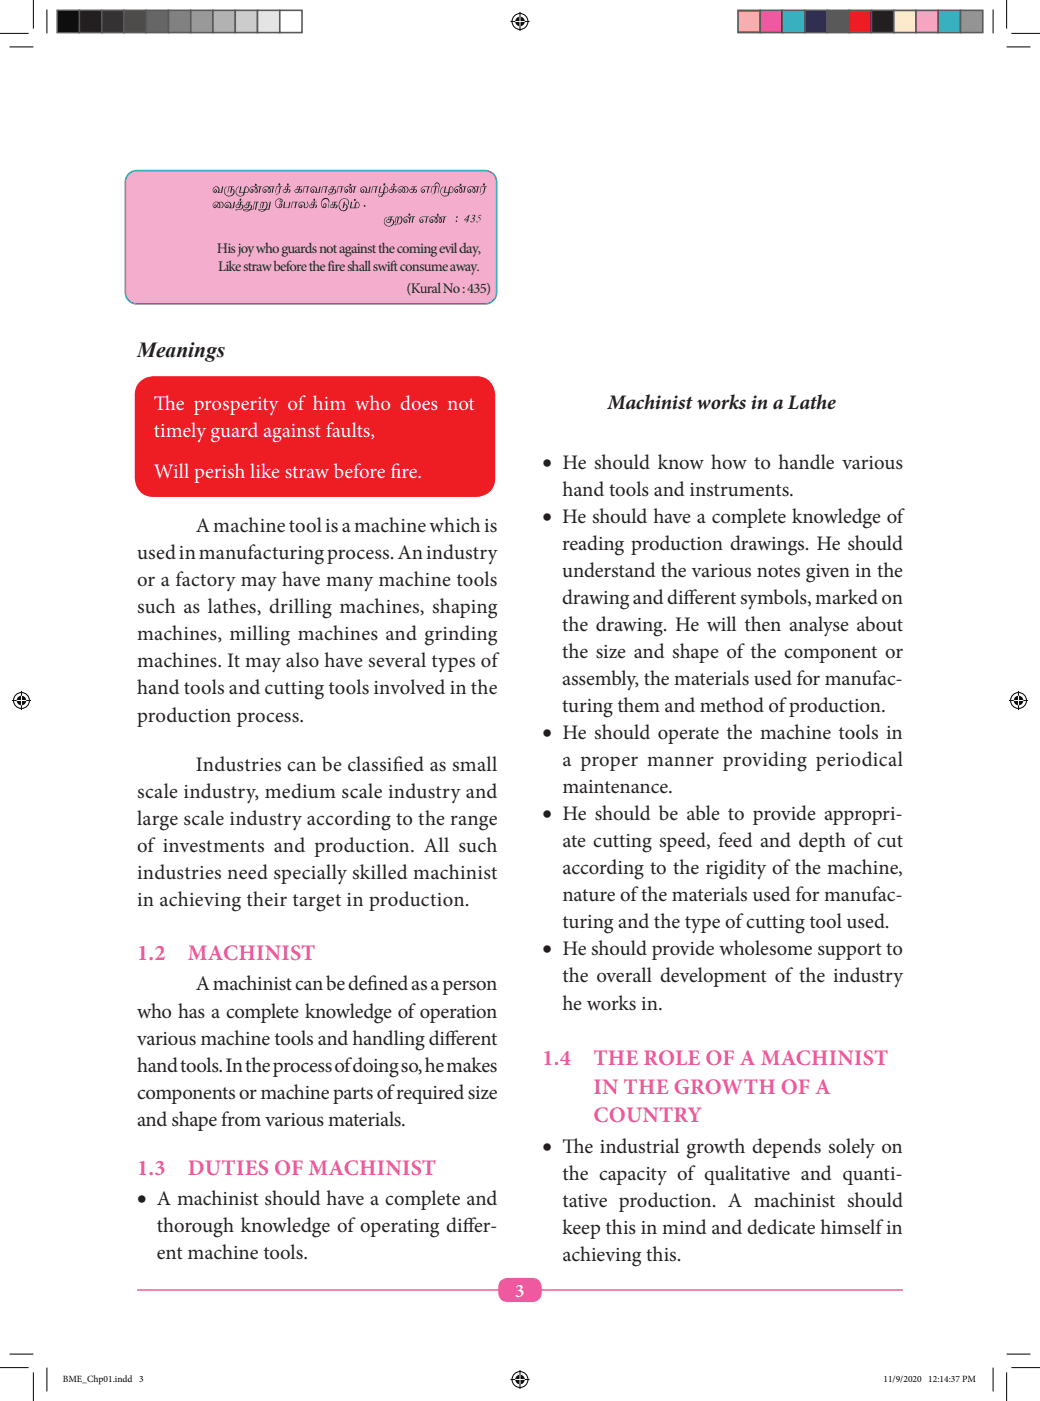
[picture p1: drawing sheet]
<svg xmlns="http://www.w3.org/2000/svg" width="231mm" height="311mm" viewBox="0 0 231 311" stroke-linecap="round" stroke-linejoin="round" font-family="sans-serif">
<path d="M30.4 286.2h170" fill="none" stroke="#ef59a1" stroke-width=".35"/>
<path d="M111 284.3a2.32 2.32 0 0 1 1.7-.8h5.4a2.47 2.47 0 0 1 2.1 3.3 2.04 2.04 0 0 1-2.1 2.1h-5.4a2.47 2.47 0 0 1-2.1-3.3l.1-.8z" fill="#ef59a1"/>
<path d="M31 84.7a4.9 4.9 0 0 1 3.1-1.2h71.6a4.1 4.1 0 0 1 4.2 4.2v18.3a4.1 4.1 0 0 1-4.2 4.3h-71.6a4.1 4.1 0 0 1-4.2-4.3v-18.3l.2-1.3 .3-.9z" fill="#ee1d23"/>
<path d="M28.8 38.4l1-.5 .6-.1h77.3a2.58 2.58 0 0 1 2.5 2.6v24.5a2.58 2.58 0 0 1-2.5 2.5h-77.3a2.58 2.58 0 0 1-2.6-2.5v-24.5a2.57 2.57 0 0 1 1-2z" fill="#f5adce"/>
<path d="M28.7 38.3l1.1-.6h.6h77.3a2.75 2.75 0 0 1 2.7 2.7v24.5h-.3v-24.5a2.4 2.4 0 0 0-2.4-2.4h-77.3a2.4 2.4 0 0 0-2.4 2.4v24.5a2.4 2.4 0 0 0 2.4 2.4h77.3a2.4 2.4 0 0 0 2.4-2.4h.3a2.75 2.75 0 0 1-2.7 2.7h-77.3a2.75 2.75 0 0 1-2.8-2.7v-24.5a2.75 2.75 0 0 1 1.1-2.1z" fill="#4a81bf"/>
<g fill="#231f20">
<path d="M47.4 45a.58 .58 0 0 0-.2 .8 .58 .58 0 0 0 .9 .1 .37 .37 0 0 0-.1-.5 .37 .37 0 0 0-.5 .1 .37 .37 0 0 0 0 .5 .63 .63 0 0 1 0-.9 .63 .63 0 0 1 .9 0 .59 .59 0 0 0-.2 .6 .59 .59 0 0 0 .5 .4l.2-.5-.2-.6a.58 .58 0 0 1 .7 .4 .58 .58 0 0 1-.5 .7 .67 .67 0 0 0 .7-.9 .67 .67 0 0 0-1-.3l-.7-.1zM48.5 45.1a.47 .47 0 0 1 .2 .5 .47 .47 0 0 1-.3 .4l-.1-.5zM47.5 45.7a.22 .22 0 0 1 .4 0 .22 .22 0 0 1-.4 0zM50.1 45a.61 .61 0 0 0-.3 .8 .61 .61 0 0 0 .9 .2 .38 .38 0 0 0 0-.5 .38 .38 0 0 0-.5 0 .38 .38 0 0 0-.1 .5 .63 .63 0 0 1 .1-1 .63 .63 0 0 1 .9 .2 .63 .63 0 0 1-.3 .9l1.1 .1 .3-1.4h-.3l-.2 1.3h-.5a.79 .79 0 0 0-.1-1.1 .79 .79 0 0 0-1 0zM50.1 45.8a.21 .21 0 0 1 .4 0 .21 .21 0 0 1-.4 0zM52.9 44.8l-.2 .6a.43 .43 0 0 0-.4 .6 .43 .43 0 0 0 .7 .2l.3-.2a.33 .33 0 0 1 .1-.4 .33 .33 0 0 1 .4 0 .64 .64 0 0 1-.2 .6 .64 .64 0 0 1-.7 .2h-.5l-.1 .2 1-.1a.58 .58 0 0 0 .7-.4 .58 .58 0 0 0-.4-.7h-.2l.1-.5 .4-.1zM52.5 45.6l.7-.1a.37 .37 0 0 1-.3 .5 .37 .37 0 0 1-.4-.4zM53 44.9h.3l-.1 .5h-.3zM53.1 44.3a.25 .25 0 0 0 .5 0 .25 .25 0 0 0-.5 0zM54.8 44.8l-.1 .6a.42 .42 0 0 0-.5 .6 .42 .42 0 0 0 .7 .2l.3-.3a.29 .29 0 0 1 .2-.3 .29 .29 0 0 1 .4 .1 .29 .29 0 0 1-.2 .4l-.1 .3h-1.5a.98 .98 0 0 0 1.6 .1h.6l.3-1.6h.4l-.3 1.6h.2l.4-1.6 .3-.1h-1.1l-.3 1.6h-.4a.53 .53 0 0 0 .2-.6 .53 .53 0 0 0-.5-.4l.1-.5 .4-.1zM54.9 44.9h.3l-.1 .5h-.3zM54.4 45.6h.7a.37 .37 0 0 1-.3 .5 .37 .37 0 0 1-.4-.5zM54.1 46.5h1.3a.92 .92 0 0 1-1.3 0zM58 44.8l-.3 1.4h.1l.2-1.2 .2-.1 .2 .1-.3 1.2h.3l.2-1.1a.36 .36 0 0 1 .5-.1 .36 .36 0 0 1 .1 .5l-.4 .9h-1.4a.4 .4 0 0 0 .1 .4 .4 .4 0 0 0 .4 .1h.6l.5-.4h.8l.3-1.7h-.2l-.3 1.6h-.5a1.05 1.05 0 0 0-.2-1.7l-.4 .2-.2-.1zM57.5 46.5h1.2a.76 .76 0 0 1-1.2 0zM61.3 44.3a.96 .96 0 0 0-.1 1.5 .96 .96 0 0 0 1.4 0 .41 .41 0 0 0-.1-.6 .41 .41 0 0 0-.5 .1 .41 .41 0 0 0 0 .5v.1a.35 .35 0 0 1-.6-.1 .95 .95 0 0 1-.2-1.1 .95 .95 0 0 1 1-.5 .39 .39 0 0 0-.1 .6 .39 .39 0 0 0 .7-.1 .39 .39 0 0 0-.3-.5l-.6-.2zM62.2 44.6a.2 .2 0 0 1 .4 0 .2 .2 0 0 1-.4 0zM62.2 45.4h.2v.3a.17 .17 0 0 1-.1 .2 .17 .17 0 0 1-.2-.2zM63.1 44.8l-.3 1.4h1.4l.3-1.4h-.3l-.2 1.3h-.9l.2-1.3zM64.8 44.8l-.2 1.4h.1l.3-1.3h.6l-.3 1.3h.3l.3-1.3 .2-.1zM66.4 45a.61 .61 0 0 0-.2 .8 .61 .61 0 0 0 .9 .2 .37 .37 0 0 0 0-.5 .37 .37 0 0 0-.5-.1 .37 .37 0 0 0-.1 .6 .59 .59 0 0 1 .1-1 .59 .59 0 0 1 .8 .5 .54 .54 0 0 0 .4 .8 .54 .54 0 0 0 .6-.7v-.4a.27 .27 0 0 0 0-.3 .27 .27 0 0 0-.3-.1 .66 .66 0 0 1 .2 .7 .66 .66 0 0 1-.6 .5l-.1-.1a.77 .77 0 0 0-.1-1 .77 .77 0 0 0-1.1 .1zM66.5 45.7a.2 .2 0 0 1 .4 0 .2 .2 0 0 1-.4 0zM69.5 44.3a.25 .25 0 0 0 .5 0 .25 .25 0 0 0-.5 0zM69.2 44.8l-.1 .6a.43 .43 0 0 0-.4 .6 .43 .43 0 0 0 .6 .2l.3-.2 .2-.5h.3v.4l-.3 .2a.37 .37 0 0 0 .6-.4 .37 .37 0 0 0-.6-.3l.1-.5 .5-.1zM69.3 44.9h.3l-.1 .5h-.3zM68.8 45.6l.7-.1a.37 .37 0 0 1-.3 .5 .37 .37 0 0 1-.4-.4zM71.6 44.2a1.21 1.21 0 0 0 .3 2 .51 .51 0 0 0 .6-.5 .51 .51 0 0 0-.6-.5l-.1 .4 .1 .4a.91 .91 0 0 1-.4-1.3 .91 .91 0 0 1 1.3-.2l.2 .5-.3 1.2h.2l.2-1.2a.86 .86 0 0 0-.4-1 .86 .86 0 0 0-1.1 .2zM72 45.3l.3 .2-.2 .5-.2-.3zM73.8 44.8l-.1 .6a.43 .43 0 0 0-.5 .6 .43 .43 0 0 0 .7 .2l.3-.2 .1-.5 .4 .1a.41 .41 0 0 1-.5 .5 .43 .43 0 0 0 .7-.2 .43 .43 0 0 0-.5-.5l.1-.5 .4-.1zM73.9 44.9h.3l-.1 .5h-.3zM73.4 45.6l.7-.1a.38 .38 0 0 1-.3 .5 .38 .38 0 0 1-.4-.4zM75.6 44.3a1.36 1.36 0 0 0-.4 1.7 1.36 1.36 0 0 0 1.4 .8 .73 .73 0 0 0 .6-.7 .73 .73 0 0 0-.6-.8l-.2 .1 .2-.6h-.3l-.3 1.4h.3l.3-.7a.68 .68 0 0 1 .1 1 .68 .68 0 0 1-1 0 1.33 1.33 0 0 1-.2-1.6 1.33 1.33 0 0 1 1.5-.7l.3 .6v.7l.1-.1a1.07 1.07 0 0 0-.4-1.3 1.07 1.07 0 0 0-1.4 .2zM78.5 44.4a.25 .25 0 0 0 .5 0 .25 .25 0 0 0-.5 0zM77.9 44.8l-.3 1.4h1.8a.71 .71 0 0 0 .4-.9 .71 .71 0 0 0-.8-.5l-.4 1.3h-.7l.3-1.3zM79.2 45a.58 .58 0 0 1 .5 .4 .58 .58 0 0 1-.3 .7h-.5z"/>
<path d="M47.5 41.6a.61 .61 0 0 0-.3 .8 .61 .61 0 0 0 .9 .2 .38 .38 0 0 0 0-.5 .38 .38 0 0 0-.5 0 .38 .38 0 0 0-.1 .5 .63 .63 0 0 1 .1-1 .63 .63 0 0 1 .9 .2 .63 .63 0 0 1-.3 .9l1.1 .1 .3-1.4h-.3l-.3 1.3h-.4a.79 .79 0 0 0-.1-1.1 .79 .79 0 0 0-1 0zM47.5 42.4a.21 .21 0 0 1 .4 0 .21 .21 0 0 1-.4 0zM50.1 41.6a1.16 1.16 0 0 0 .4 2 1.16 1.16 0 0 0 1.4-1.5l-.4-.1 .1-.5 .4-.1h-1.2l-.3 1.4h.1l.3-1.3h.4l-.2 1.3h.2l.2-.7a.68 .68 0 0 1 .4 .8 .68 .68 0 0 1-.7 .5 1.03 1.03 0 0 1-1.3-.6 1.03 1.03 0 0 1 .5-1.3zM52.6 41.6a1.07 1.07 0 0 0 .1 1.8 1.07 1.07 0 0 0 1.6-.6h.5a.73 .73 0 0 0 .4-.9 .73 .73 0 0 0-.8-.5l-.3 1.3h-.8l.3-1.3h-.3l-.3 1.4h1a.86 .86 0 0 1-1.1 .6 .86 .86 0 0 1-.4-1.2l.2-.5 .4-.3-.1-.1zM54.6 41.5a.64 .64 0 0 1 .5 .5 .64 .64 0 0 1-.3 .7h-.5zM55.6 41.6a.6 .6 0 0 0-.3 .9 .6 .6 0 0 0 .9 .1 .39 .39 0 0 0 0-.6 .39 .39 0 0 0-.5 0 .39 .39 0 0 0 0 .6 .66 .66 0 0 1 0-1 .66 .66 0 0 1 1 .1 .51 .51 0 0 0-.2 .7 .51 .51 0 0 0 .6 .2l.1-.4-.2-.6 .6-.1-.2 1.3h.2l.3-1.3 .3-.1-1.3 .1-.8-.2zM56.8 41.8a.43 .43 0 0 1 .2 .4 .43 .43 0 0 1-.3 .4l-.1-.4zM56.6 41a.23 .23 0 0 0 .4 0 .23 .23 0 0 0-.4 0zM55.7 42.3a.2 .2 0 0 1 .4 0 .2 .2 0 0 1-.4 0zM58.5 41.6a.6 .6 0 0 0-.3 .9 .6 .6 0 0 0 .9 .1 .38 .38 0 0 0 0-.5 .38 .38 0 0 0-.5 0 .38 .38 0 0 0 0 .5 .67 .67 0 0 1 0-1 .67 .67 0 0 1 1 .1 .54 .54 0 0 0-.2 .7 .54 .54 0 0 0 .6 .3 .93 .93 0 0 0-.1-1.1l.6-.1-.2 1.3h.2l.3-1.3 .2-.1-1.2 .1-.8-.2zM59.7 41.8a.39 .39 0 0 1 .2 .4 .39 .39 0 0 1-.3 .4l-.1-.3zM58.6 42.3a.2 .2 0 0 1 .4 0 .2 .2 0 0 1-.4 0zM61.8 40.9a.23 .23 0 0 0 .4 0 .23 .23 0 0 0-.4 0zM61.3 41.4l-.3 1.4h.2l.2-1.3h.7l-.3 1.3-.6 .5 .9-.5 .2-1.3 .4-.1zM63.6 40.9a.25 .25 0 0 0 .5 0 .25 .25 0 0 0-.5 0zM63.3 41.4l-.1 .6a.43 .43 0 0 0-.4 .6 .43 .43 0 0 0 .7 .2l.2-.2 .2-.5h.3v.4l-.2 .2a.37 .37 0 0 0 .5-.4 .37 .37 0 0 0-.6-.3l.1-.5 .5-.1zM63.4 41.5h.4l-.1 .5h-.4zM62.9 42.2l.7-.1a.37 .37 0 0 1-.3 .5 .37 .37 0 0 1-.4-.4zM65.9 41.4l-.1 .6a.43 .43 0 0 0-.4 .6 .43 .43 0 0 0 .7 .2l.2-.2 .2-.5 .3 .1a.41 .41 0 0 1-.4 .5 .43 .43 0 0 0 .7-.2 .43 .43 0 0 0-.6-.5l.1-.5 .5-.1zM66.1 41.5h.3l-.1 .5h-.4zM65.5 42.2l.7-.1a.38 .38 0 0 1-.3 .5 .38 .38 0 0 1-.4-.4zM67.5 41.4l-.3 1.4h.1l.3-1.3h.6l-.2 1.3h.2l.3-1.3 .2-.1zM69.1 41.6a.61 .61 0 0 0-.3 .8 .61 .61 0 0 0 .9 .2 .38 .38 0 0 0 0-.5 .38 .38 0 0 0-.5 0 .38 .38 0 0 0-.1 .5 .63 .63 0 0 1 .1-1 .63 .63 0 0 1 .9 .2 .63 .63 0 0 1-.2 .9l1 .1 .3-1.4h-.3l-.2 1.3h-.5a.79 .79 0 0 0 0-1.1 .79 .79 0 0 0-1.1 0zM69.1 42.4a.21 .21 0 0 1 .4 0 .21 .21 0 0 1-.4 0zM71.6 41.4l-.3 1.4h.1l.3-1.3h.6l-.2 1.3h.2l.3-1.3 .2-.1zM73.5 41.4l-.2 .6a.43 .43 0 0 0-.4 .6 .43 .43 0 0 0 .7 .2l.3-.2a.33 .33 0 0 1 .1-.4 .33 .33 0 0 1 .4 0 .63 .63 0 0 1-.2 .6 .63 .63 0 0 1-.7 .2h-.6v.2l.2 .1 .1-.1-.2-.1a1.9 1.9 0 0 0 1.6-.4l-.1-.6-.5-.1 .1-.5 .4-.1zM73.1 42.2l.7-.1a.37 .37 0 0 1-.3 .5 .37 .37 0 0 1-.4-.4zM73.6 41.5h.3l-.1 .5h-.3zM75 41.4l-.3 1.4h.2l.2-1.3h.7l-.3 1.3h.3l.2-1.3 .3-.1zM76.5 41.6a.6 .6 0 0 0-.2 .9 .6 .6 0 0 0 .9 .1 .39 .39 0 0 0 0-.6 .39 .39 0 0 0-.6 0 .39 .39 0 0 0 0 .6 .66 .66 0 0 1 .1-1 .66 .66 0 0 1 .9 .1 .51 .51 0 0 0-.2 .7 .51 .51 0 0 0 .7 .2l.1-.4-.3-.6 .7-.1-.2 1.3h.2l.3-1.3 .3-.1-1.4 .1-.7-.2zM77.8 41.8a.43 .43 0 0 1 .2 .4 .43 .43 0 0 1-.3 .4l-.1-.4zM77.5 41a.25 .25 0 0 0 .5 0 .25 .25 0 0 0-.5 0zM76.7 42.3a.2 .2 0 0 1 .4 0 .2 .2 0 0 1-.4 0zM80.2 41.6a.61 .61 0 0 0-.3 .8 .61 .61 0 0 0 .9 .2 .38 .38 0 0 0 0-.5 .38 .38 0 0 0-.5 0 .38 .38 0 0 0-.1 .5 .63 .63 0 0 1 .1-1 .63 .63 0 0 1 .9 .2 .63 .63 0 0 1-.2 .9l1 .1 .3-1.4h-.3l-.2 1.3h-.5a.79 .79 0 0 0-.1-1.1 .79 .79 0 0 0-1 0zM80.2 42.4a.21 .21 0 0 1 .4 0 .21 .21 0 0 1-.4 0zM82.7 41.4l-.3 1.4h.1l.3-1.3h.6l-.2 1.3h.2l.3-1.3 .2-.1zM84.3 41.4l-.3 1.4h1l.1 .2h-.2a.48 .48 0 0 1-.3 .5 .48 .48 0 0 1-.5-.1l.1-.2a.31 .31 0 0 0-.3 .4 .31 .31 0 0 0 .5 .1l.4-.1 .2-.5 .6-.1h-.3l-.1-.2h.5a.72 .72 0 0 0 .5-.8 .72 .72 0 0 0-.7-.6l-.3 .2-.2 1h-.7l.2-1.2zM85.5 41.6a.55 .55 0 0 1 .6 .4 .55 .55 0 0 1-.3 .6h-.6zM85.1 40.9a.23 .23 0 0 0 .4 0 .23 .23 0 0 0-.4 0zM87.2 40.9a.23 .23 0 0 0 .4 0 .23 .23 0 0 0-.4 0zM86.9 41.4l-.1 .6a.43 .43 0 0 0-.5 .6 .43 .43 0 0 0 .7 .2l.3-.2 .1-.5h.3l.1 .4-.3 .2a.37 .37 0 0 0 .5-.4 .37 .37 0 0 0-.5-.3l.1-.5 .4-.1zM87 41.5h.3l-.1 .5h-.3zM86.5 42.2l.7-.1a.37 .37 0 0 1-.3 .5 .37 .37 0 0 1-.4-.4zM88.5 41.6a.58 .58 0 0 0-.3 .8 .58 .58 0 0 0 .9 .1 .37 .37 0 0 0-.1-.5 .37 .37 0 0 0-.5 .1 .37 .37 0 0 0 .1 .5 .63 .63 0 0 1-.1-.9 .63 .63 0 0 1 .9 0 .59 .59 0 0 0-.2 .6 .59 .59 0 0 0 .6 .4l.2-.5-.3-.6a.58 .58 0 0 1 .8 .4 .58 .58 0 0 1-.5 .7 .67 .67 0 0 0 .7-.9 .67 .67 0 0 0-1.1-.3l-.6-.1zM89.6 41.7a.47 .47 0 0 1 .2 .5 .47 .47 0 0 1-.3 .4l-.1-.5zM88.5 42.3a.25 .25 0 0 1 .5 0 .25 .25 0 0 1-.5 0zM91.4 41.4l-.1 .6a.43 .43 0 0 0-.4 .6 .43 .43 0 0 0 .6 .2l.3-.2 .2-.5 .3 .1a.41 .41 0 0 1-.5 .5 .43 .43 0 0 0 .7-.2 .43 .43 0 0 0-.5-.5l.1-.5 .4-.1zM91.5 41.5h.3l-.1 .5h-.3zM91 42.2l.7-.1a.38 .38 0 0 1-.3 .5 .38 .38 0 0 1-.4-.4zM93.6 41.6a.58 .58 0 0 0-.2 .9 .58 .58 0 0 0 .9 0 .38 .38 0 0 0-.4-.5 .38 .38 0 0 0-.3 .5 .68 .68 0 0 1 0-.7 .68 .68 0 0 1 .7-.3h.7l-.3 1.3h.3l.2-1.3 .3-.1h-1.4zM93.7 42.3a.22 .22 0 0 1 .4 0 .22 .22 0 0 1-.4 0zM95.8 41.4l-.2 1.4h.1l.3-1.3h.6l-.3 1.3-.5 .4 .8-.4 .3-1.3 .4-.1h-.6a.43 .43 0 0 1 .3-.7 .43 .43 0 0 1 .4 .6l-.3 1.5h.2l.3-1.5a.58 .58 0 0 0-.6-.8 .58 .58 0 0 0-.5 .9zM98 41.6a1.07 1.07 0 0 0 .1 1.8 1.07 1.07 0 0 0 1.6-.6h.5a.73 .73 0 0 0 .4-.9 .73 .73 0 0 0-.7-.5l-.4 1.3h-.8l.3-1.3h-.2l-.3 1.4h1a.86 .86 0 0 1-1.2 .6 .86 .86 0 0 1-.4-1.2l.2-.5 .4-.3-.1-.1zM100 41.5a.64 .64 0 0 1 .5 .5 .64 .64 0 0 1-.3 .7h-.5zM101 41.6a.6 .6 0 0 0-.2 .9 .6 .6 0 0 0 .8 .1 .39 .39 0 0 0 0-.6 .39 .39 0 0 0-.5 0 .39 .39 0 0 0 0 .6 .66 .66 0 0 1 0-1 .66 .66 0 0 1 1 .1 .51 .51 0 0 0-.2 .7 .51 .51 0 0 0 .6 .2l.1-.4-.2-.6 .7-.1-.3 1.3h.2l.3-1.3 .3-.1-1.3 .1-.7-.2zM102.2 41.8a.39 .39 0 0 1 .2 .4 .39 .39 0 0 1-.3 .4l-.1-.3zM102 41a.25 .25 0 0 0 .5 0 .25 .25 0 0 0-.5 0zM101.1 42.3a.2 .2 0 0 1 .4 0 .2 .2 0 0 1-.4 0zM103.9 41.6a.6 .6 0 0 0-.2 .9 .6 .6 0 0 0 .8 .1 .38 .38 0 0 0 0-.5 .38 .38 0 0 0-.5 0 .38 .38 0 0 0 0 .5 .67 .67 0 0 1 0-1 .67 .67 0 0 1 1 .1 .54 .54 0 0 0-.2 .7 .54 .54 0 0 0 .6 .3 .93 .93 0 0 0-.1-1.1l.7-.1-.3 1.3h.2l.3-1.3 .2-.1-1.2 .1-.7-.2zM105.1 41.8a.39 .39 0 0 1 .2 .4 .39 .39 0 0 1-.3 .4l-.1-.3zM104 42.3a.2 .2 0 0 1 .4 0 .2 .2 0 0 1-.4 0zM107.2 40.9a.25 .25 0 0 0 .5 0 .25 .25 0 0 0-.5 0zM106.7 41.4l-.2 1.4h.1l.3-1.3h.6l-.3 1.3-.6 .5 .9-.5 .3-1.3 .4-.1z"/>
<path d="M101.2 48.2a.2 .2 0 0 0 .4 0 .2 .2 0 0 0-.4 0zM101.1 49.1a.2 .2 0 0 0 .4 0 .2 .2 0 0 0-.4 0z"/>
<path d="M103.1 48.7l-.1 .2h.6l-.1 .4h.2l.1-.4 .3-.2h-.2l.3-1.1zM103.2 48.7l.7-.6-.2 .6zM104.9 47.8l-.2 .1a.29 .29 0 0 1 .4-.1 .29 .29 0 0 1 .1 .4 .29 .29 0 0 1-.3 .1l-.2 .1a.41 .41 0 0 1 .4 .6 .41 .41 0 0 1-.7 .1 .4 .4 0 0 0 .4 .3 .4 .4 0 0 0 .4-.3l.1-.1a.45 .45 0 0 0-.2-.7 .36 .36 0 0 0 .4-.5 .36 .36 0 0 0-.6 0zM106.3 47.7l-.3 .5a.51 .51 0 0 1 .5 .7 .51 .51 0 0 1-.8 .2 .59 .59 0 0 0 .9-.2 .59 .59 0 0 0-.5-.8l.1-.3h.6v-.1z"/>
<path d="M85.6 48.2a1.13 1.13 0 0 0 .3 2 1.13 1.13 0 0 0 1.5-1.2l-.2-.3h-.3l.1-.5 .4-.2h-1.1l-.1 .7a.42 .42 0 0 0-.5 .5 .42 .42 0 0 0 .7 .2l.3-.1a.35 .35 0 0 1 .4-.5 .35 .35 0 0 1 .1 .7 .99 .99 0 0 1-1.6 .3 .99 .99 0 0 1 .4-1.6l-.1-.1zM86.4 48.2h.3l-.1 .5h-.3zM85.9 48.9l.7-.1a.37 .37 0 0 1-.3 .5 .37 .37 0 0 1-.4-.4zM87.9 48.1l-.3 1.4h.1l.2-1.2 .2-.1 .2 .1-.3 1.2h.3l.2-1.1a.38 .38 0 0 1 .6 0 .38 .38 0 0 1 0 .5l-.4 .7h-1l-.1 .2 .2 .2v-.2h.7a1 1 0 0 0 .8-.8 1 1 0 0 0-.4-1l-.4 .2-.3-.2zM90.7 47.6a.23 .23 0 0 0 .4 0 .23 .23 0 0 0-.4 0zM89.7 48.3a.62 .62 0 0 0-.2 .8 .62 .62 0 0 0 .9 .2 .38 .38 0 0 0 0-.5 .38 .38 0 0 0-.5-.1 .38 .38 0 0 0-.1 .5 .62 .62 0 0 1 .2-.9 .62 .62 0 0 1 .9 .4l-.2 .8h.2l.3-1.3h.4l-.3 1.3h.3l.2-1.3 .4-.2h-1.2l-.1 .3a.83 .83 0 0 0-1.2 0zM89.8 49a.21 .21 0 0 1 .4 0 .21 .21 0 0 1-.4 0zM93.3 48.3a.58 .58 0 0 0-.2 .8 .58 .58 0 0 0 .9 .1 .38 .38 0 0 0-.4-.6 .38 .38 0 0 0-.3 .6 .68 .68 0 0 1 0-.8 .68 .68 0 0 1 .7-.2h.7l-.3 1.3h.2l.3-1.3 .3-.2-1.5 .1zM93.3 49a.25 .25 0 0 1 .5 0 .25 .25 0 0 1-.5 0zM95.5 48.3a.6 .6 0 0 0-.2 .8 .6 .6 0 0 0 .8 .2 .38 .38 0 0 0 0-.6 .38 .38 0 0 0-.5 0 .38 .38 0 0 0 0 .6 .67 .67 0 0 1 .1-1 .67 .67 0 0 1 .9 .1 .54 .54 0 0 0-.2 .7 .54 .54 0 0 0 .6 .3 .92 .92 0 0 0-.1-1.1 .37 .37 0 0 1 .6-.1 .37 .37 0 0 1-.1 .6 .43 .43 0 0 0 .1 .6 .43 .43 0 0 0 .5-.1 .43 .43 0 0 0 .1-.5l-.2-.5 .6-.1-.3 1.3h.3l.3-1.3 .3-.2h-1.1l-.2 .2-.4-.2-.6 .2-.7-.2zM96.7 48.5a.38 .38 0 0 1 .2 .4 .38 .38 0 0 1-.3 .3v-.3zM97.7 48.5l.2 .4a.23 .23 0 0 1-.2 .3 .23 .23 0 0 1-.3-.1 .23 .23 0 0 1 .1-.3zM96.9 47.7a.25 .25 0 0 0 .5 0 .25 .25 0 0 0-.5 0zM95.6 49a.2 .2 0 0 1 .4 0 .2 .2 0 0 1-.4 0z"/>
<circle cx="80.9" cy="45.7" r=".21"/>
</g>
<g fill="none" stroke="#fff" stroke-width=".44">
<path d="M7.4 0v6.3M223.4 0v6.3M0 7.4h6.3M2.1 10.4h5.3M10.4 2.1v5.3M113.3 4.8h4.2M115.4 2.6v4.3M220.4 2.1v5.3M223.4 10.4h5.3M224.5 7.4h6.3M2.6 155.4h4.3M4.8 153.3v4.2"/>
<path d="M223.9 155.4h4.3M226.1 153.3v4.2M0 303.4h6.3M2.1 300.4h5.3M7.4 304.5v6.3M10.4 303.4v5.3M113.3 306.1h4.2M115.4 303.9v4.3M220.4 303.4v5.3M223.4 300.4h5.3M223.4 304.5v6.3M224.5 303.4h6.3"/>
<circle cx="115.4" cy="4.8" r="1.76"/>
<circle cx="115.4" cy="4.8" r="1.06"/>
<circle cx="4.8" cy="155.4" r="1.76"/>
<circle cx="4.8" cy="155.4" r="1.06"/>
<circle cx="226.1" cy="155.4" r="1.76"/>
<circle cx="226.1" cy="155.4" r="1.06"/>
<circle cx="115.4" cy="306.1" r="1.76"/>
<circle cx="115.4" cy="306.1" r="1.06"/>
</g>
<g fill="none" stroke="#000" stroke-width=".22">
<path d="M7.4 0v6.3M223.4 0v6.3M0 7.4h6.3M2.1 10.4h5.3M10.4 2.1v5.3M113.3 4.8h4.2M115.4 2.6v4.3M220.4 2.1v5.3M223.4 10.4h5.3M224.5 7.4h6.3M2.6 155.4h4.3M4.8 153.3v4.2"/>
<path d="M223.9 155.4h4.3M226.1 153.3v4.2M0 303.4h6.3M2.1 300.4h5.3M7.4 304.5v6.3M10.4 303.4v5.3M113.3 306.1h4.2M115.4 303.9v4.3M220.4 303.4v5.3M223.4 300.4h5.3M223.4 304.5v6.3M224.5 303.4h6.3"/>
<circle cx="115.4" cy="4.8" r="1.76"/>
<circle cx="4.8" cy="155.4" r="1.76"/>
<circle cx="226.1" cy="155.4" r="1.76"/>
<circle cx="115.4" cy="306.1" r="1.76"/>
</g>
<g fill="#000">
<path d="M12.7 2.3h4.9v4.9h-4.9z"/>
<circle cx="115.4" cy="4.8" r="1.06"/>
<circle cx="4.8" cy="155.4" r="1.06"/>
<circle cx="226.1" cy="155.4" r="1.06"/>
<circle cx="115.4" cy="306.1" r="1.06"/>
</g>
<path d="M114.3 4.8h2.2M115.4 3.7v2.1M3.7 155.4h2.1M4.8 154.3v2.2M225 155.4h2.1M226.1 154.3v2.2M114.3 306.1h2.2M115.4 305v2.1" fill="none" stroke="#fff" stroke-width=".22"/>
<path d="M12.7 2.3h4.9v4.9h-4.9z" fill="none" stroke="#595959" stroke-width=".35"/>
<path d="M17.6 2.3h5v4.9h-5z" fill="#1a1a1a"/>
<path d="M17.6 2.3h5v4.9h-5z" fill="none" stroke="#595959" stroke-width=".35"/>
<path d="M22.6 2.3h4.9v4.9h-4.9z" fill="#333"/>
<path d="M22.6 2.3h4.9v4.9h-4.9z" fill="none" stroke="#595959" stroke-width=".35"/>
<path d="M27.5 2.3h5v4.9h-5z" fill="#4d4d4d"/>
<path d="M27.5 2.3h5v4.9h-5z" fill="none" stroke="#595959" stroke-width=".35"/>
<path d="M32.5 2.3h4.9v4.9h-4.9z" fill="#666"/>
<path d="M32.5 2.3h4.9v4.9h-4.9z" fill="none" stroke="#595959" stroke-width=".35"/>
<path d="M37.4 2.3h4.9v4.9h-4.9z" fill="#808080"/>
<path d="M37.4 2.3h4.9v4.9h-4.9z" fill="none" stroke="#595959" stroke-width=".35"/>
<path d="M42.3 2.3h5v4.9h-5z" fill="#999"/>
<path d="M42.3 2.3h5v4.9h-5z" fill="none" stroke="#595959" stroke-width=".35"/>
<path d="M47.3 2.3h4.9v4.9h-4.9z" fill="#b3b3b3"/>
<path d="M47.3 2.3h4.9v4.9h-4.9z" fill="none" stroke="#595959" stroke-width=".35"/>
<path d="M52.2 2.3h5v4.9h-5z" fill="#ccc"/>
<path d="M52.2 2.3h5v4.9h-5z" fill="none" stroke="#595959" stroke-width=".35"/>
<path d="M57.2 2.3h4.9v4.9h-4.9z" fill="#e6e6e6"/>
<path d="M57.2 2.3h4.9v4.9h-4.9z" fill="none" stroke="#595959" stroke-width=".35"/>
<path d="M62.1 2.3h4.9v4.9h-4.9z" fill="#fff"/>
<path d="M62.1 2.3h4.9v4.9h-4.9z" fill="none" stroke="#595959" stroke-width=".35"/>
<path d="M163.8 2.3h4.9v4.9h-4.9z" fill="#fff101"/>
<path d="M163.8 2.3h4.9v4.9h-4.9z" fill="none" stroke="#595959" stroke-width=".35"/>
<path d="M168.7 2.3h5v4.9h-5z" fill="#ed028c"/>
<path d="M168.7 2.3h5v4.9h-5z" fill="none" stroke="#595959" stroke-width=".35"/>
<path d="M173.7 2.3h4.9v4.9h-4.9z" fill="#00aeef"/>
<path d="M173.7 2.3h4.9v4.9h-4.9z" fill="none" stroke="#595959" stroke-width=".35"/>
<path d="M178.6 2.3h4.9v4.9h-4.9z" fill="#2e3092"/>
<path d="M178.6 2.3h4.9v4.9h-4.9z" fill="none" stroke="#595959" stroke-width=".35"/>
<path d="M183.5 2.3h5v4.9h-5z" fill="#00a54f"/>
<path d="M183.5 2.3h5v4.9h-5z" fill="none" stroke="#595959" stroke-width=".35"/>
<path d="M188.5 2.3h4.9v4.9h-4.9z" fill="#ee1d23"/>
<path d="M188.5 2.3h4.9v4.9h-4.9z" fill="none" stroke="#595959" stroke-width=".35"/>
<path d="M193.4 2.3h5v4.9h-5z" fill="#231f20"/>
<path d="M193.4 2.3h5v4.9h-5z" fill="none" stroke="#595959" stroke-width=".35"/>
<path d="M198.4 2.3h4.9v4.9h-4.9z" fill="#fff79a"/>
<path d="M198.4 2.3h4.9v4.9h-4.9z" fill="none" stroke="#595959" stroke-width=".35"/>
<path d="M203.3 2.3h4.9v4.9h-4.9z" fill="#f499c2"/>
<path d="M203.3 2.3h4.9v4.9h-4.9z" fill="none" stroke="#595959" stroke-width=".35"/>
<path d="M208.2 2.3h5v4.9h-5z" fill="#6bcff6"/>
<path d="M208.2 2.3h5v4.9h-5z" fill="none" stroke="#595959" stroke-width=".35"/>
<path d="M213.2 2.3h4.9v4.9h-4.9z" fill="#939598"/>
<path d="M213.2 2.3h4.9v4.9h-4.9z" fill="none" stroke="#595959" stroke-width=".35"/>
<g fill="none" stroke="#fff" stroke-width=".22">
<path d="M14 305.2l.9 .1 .1 .4-.3 .1 .3 .2a.44 .44 0 0 1 0 .5 .44 .44 0 0 1-.5 .1h-.5l.2-.3v-1zM14.4 305.9h.3a.31 .31 0 0 1 .2 .4 .31 .31 0 0 1-.3 .2h-.2zM14.4 305.3l.4 .1-.1 .4h-.3zM15.3 305.2h.3l.5 1.1 .5-1.1h.4l-.2 .3v1l.2 .1h-.6l.2-.1v-1.1l-.5 1.2-.5-1.2-.1 1 .2 .2h-.5l.2-.2 .1-.8zM17.2 305.2h.9v.3l-.2-.2h-.4v.5l.5-.1v.4l-.5-.2v.4a.38 .38 0 0 0 .4 .2 .38 .38 0 0 0 .3-.3l-.1 .4h-1l.2-.3v-.8zM18.3 306.7l1 .1zM19.7 305.4l.8-.2h.1l.1 .4a.58 .58 0 0 0-.9-.2 .58 .58 0 0 0-.1 .8 .58 .58 0 0 0 .8 .2l.2-.2a.68 .68 0 0 1-.9 .3 .68 .68 0 0 1-.3-.9zM20.8 305.2l.3-.1v.7l.3-.2 .2 .2 .2 .8h-.4l.1-.6-.2-.2-.2 .1 .1 .7h-.4l.1-.2v-1zM21.9 305.7l.6-.1a.49 .49 0 0 1 .3 .7 .49 .49 0 0 1-.6 .3l.1 .4 .1 .1h-.5l.2-.2v-1zM22.2 305.8h.1a.35 .35 0 0 1 .4 .3 .35 .35 0 0 1-.4 .4zM23.3 305.3a.63 .63 0 0 1 .7 .3 .63 .63 0 0 1-.2 .8 .36 .36 0 0 1-.3 .2 .36 .36 0 0 1-.4-.2v-.7zM23.3 305.4l.2-.1 .2 .3v.6l-.2 .3-.2-.3z"/>
<path d="M24.2 305.3l.4-.1v1.1l.2 .3h-.6l.2-.3v-.9zM25.6 305.7l.3-.1v.8l.1 .2h-.4l.1-.2zM26.1 305.7h.8l.3 .9h-.5l.2-.6-.2-.2-.3 .1 .2 .7h-.5l.2-.2zM27.6 305.7l.4 .1-.1 .7-.4-.2zM27.8 305.2l.3-.1v1.2l.2 .2-.6 .1a.5 .5 0 0 1-.4-.6 .5 .5 0 0 1 .7-.3zM28.8 305.7l.3 .1-.1 .7-.4-.2zM28.9 305.2l.4-.1v1.2l.1 .2-.6 .1a.5 .5 0 0 1-.3-.6 .5 .5 0 0 1 .6-.3zM31.1 305.4l.3-.2 .3 .2-.2 .4 .3 .2a.51 .51 0 0 1-.2 .5 .51 .51 0 0 1-.6 0v-.1a.31 .31 0 0 0 .4 .1 .31 .31 0 0 0 .2-.4 .31 .31 0 0 0-.4-.2l.3-.3-.2-.2-.2 .1zM196.3 305.3l.4-.1v1.1l.2 .3h-.6l.2-.3v-.9zM197.3 305.3l.4-.1v1.1l.2 .3h-.6l.2-.3v-.9zM198.6 305.2h.1l-.5 1.5zM199.1 305.3l.2-.1a.69 .69 0 0 1 .4 .9 .69 .69 0 0 1-.8 .5l.5-.3 .1-.3a.4 .4 0 0 1-.6-.1 .4 .4 0 0 1 .2-.6z"/>
<path d="M200.3 305.2h.1l-.5 1.5zM200.7 305.4l.1-.1a.44 .44 0 0 1 .6 .3 .44 .44 0 0 1-.3 .5l-.3 .3 .6-.1v.3l-.8-.1a.95 .95 0 0 0 .5-1.1l-.4 .2zM201.8 305.3a.63 .63 0 0 1 .7 .3 .63 .63 0 0 1-.1 .8 .36 .36 0 0 1-.4 .2 .36 .36 0 0 1-.3-.2l-.1-.7zM201.9 305.4l.1-.1 .3 .3v.6l-.3 .3-.2-.3zM202.8 305.4l.1-.1a.44 .44 0 0 1 .5 .3 .44 .44 0 0 1-.3 .5l-.3 .3 .6-.1v.3l-.8-.1a.95 .95 0 0 0 .5-1.1l-.4 .2zM203.9 305.3a.63 .63 0 0 1 .6 .3 .63 .63 0 0 1-.1 .8 .36 .36 0 0 1-.3 .2 .36 .36 0 0 1-.4-.2v-.7zM203.9 305.4l.2-.1 .2 .3v.6l-.2 .3-.3-.3zM206.3 305.3l.3-.1v1.1l.2 .3h-.5l.2-.3-.1-.9zM207.2 305.4l.2-.1a.44 .44 0 0 1 .5 .3 .44 .44 0 0 1-.3 .5l-.3 .3 .6-.1v.3l-.8-.1a.95 .95 0 0 0 .5-1.1l-.4 .2zM208.8 305.3l.3-.1v1.1l.2 .3h-.5l.2-.3v-.9zM210.1 305.5v.6h-.4zM210.2 305.2l.1 .9h.2l-.2 .1v.3l.2 .1h-.5l.1-.4-.5-.1z"/>
<path d="M211.3 305.4l.2-.2 .3 .2-.1 .4 .2 .2a.51 .51 0 0 1-.2 .5 .51 .51 0 0 1-.5 0v-.1a.31 .31 0 0 0 .4 .1 .31 .31 0 0 0 .1-.4 .31 .31 0 0 0-.3-.2l.3-.3-.2-.2-.3 .1zM212.2 305.3h.8l-.6 1.3h-.1l.6-1.2-.7 .2zM213.7 305.2h.5a.42 .42 0 0 1 .5 .5 .42 .42 0 0 1-.7 .3v.5l.2 .1h-.6l.2-.3v-.8zM214 305.3l.4 .1-.1 .5h-.3zM214.9 305.2h.3l.5 1.1 .5-1.1h.4l-.2 .3v1l.2 .1h-.6l.2-.1v-1.1l-.5 1.2-.6-1.2v1l.2 .2h-.5l.2-.2 .1-.8z"/>
<circle cx="25.2" cy="306.5" r=".12"/>
<circle cx="25.8" cy="305.3" r=".11"/>
<circle cx="199.3" cy="305.6" r=".31"/>
<circle cx="208.3" cy="306.5" r=".12"/>
<circle cx="208.3" cy="305.8" r=".12"/>
<circle cx="210.8" cy="306.5" r=".12"/>
<circle cx="210.8" cy="305.8" r=".12"/>
</g>
<g font-size="4.9" fill="#ef59a1">
<text x="30.4" y="213">1.2</text>
<text x="41.7" y="213">MACHINIST</text>
<text x="120.4" y="236.3">1.4  THE ROLE OF A MACHINIST</text>
<text x="131.7" y="242.6">IN THE GROWTH OF A</text>
<text x="131.7" y="249">COUNTRY</text>
<text x="30.4" y="260.7">1.3</text>
<text x="41.7" y="260.7">DUTIES OF MACHINIST</text>
</g>
<text font-size="4.8" fill="#231f20" x="30.4" y="79.3">Meanings</text>
<g font-size="4.6" fill="#fff">
<text x="34.1" y="91">T</text>
<text x="34.1" y="91">he prosperity of him who does not</text>
<text x="34.1" y="97">timely guard against faults,</text>
<text x="34.1" y="106">Will perish like straw before f</text>
<text x="86.6" y="106">ire.</text>
</g>
<g font-size="4.6" fill="#231f20">
<text x="134.8" y="90.8">Machinist works in a Lathe</text>
<text x="120.4" y="104">•  He should know how to handle various</text>
<text x="124.8" y="110">hand tools and instruments.</text>
<text x="43.5" y="118.1">A machine tool is a machine which is</text>
<text x="120.4" y="116">•  He should have a complete knowledge of</text>
<text x="30.4" y="124.1">used in manufacturing process. An industry</text>
<text x="124.8" y="122">reading production drawings. He should</text>
<text x="30.4" y="130.1">or a factory may have many machine tools</text>
<text x="124.8" y="128">understand the various notes given in the</text>
<text x="30.4" y="136.1">such as lathes, drilling machines, shaping</text>
<text x="124.8" y="134">drawing and dif</text>
<text x="151.7" y="134">ferent symbols, marked on</text>
<text x="30.4" y="142.1">machines, milling machines and grinding</text>
<text x="124.8" y="140">the drawing. He will then analyse about</text>
<text x="30.4" y="148.1">machines. It may also have several types of</text>
<text x="124.8" y="146">the size and shape of the component or</text>
<text x="30.4" y="154.1">hand tools and cutting tools involved in the</text>
<text x="124.8" y="152">assembly, the materials used for manufac-</text>
<text x="30.4" y="160.1">production process.</text>
<text x="124.8" y="158">turing them and method of production.</text>
<text x="120.4" y="164">•  He should operate the machine tools in</text>
<text x="43.5" y="171.1">Industries can be classif</text>
<text x="87.2" y="171.1">ied as small</text>
<text x="124.8" y="170">a proper manner providing periodical</text>
<text x="30.4" y="177.1">scale industry, medium scale industry and</text>
<text x="124.8" y="176">maintenance.</text>
<text x="30.4" y="183.1">large scale industry according to the range</text>
<text x="120.4" y="182">•  He should be able to provide appropri-</text>
<text x="30.4" y="189.1">of investments and production. All such</text>
<text x="124.8" y="188">ate cutting speed, feed and depth of cut</text>
<text x="30.4" y="195.1">industries need specially skilled machinist</text>
<text x="124.8" y="194">according to the rigidity of the machine,</text>
<text x="30.4" y="201.1">in achieving their target in production.</text>
<text x="124.8" y="200">nature of the materials used for manufac-</text>
<text x="124.8" y="206">turing and the type of cutting tool used.</text>
<text x="120.4" y="212">•  He should provide wholesome support to</text>
<text x="43.5" y="219.7">A machinist can be def</text>
<text x="81.5" y="219.7">ined as a person</text>
<text x="124.8" y="218">the overall development of the industry</text>
<text x="30.4" y="225.7">who has a complete knowledge of operation</text>
<text x="124.8" y="224">he works in.</text>
<text x="30.4" y="231.7">various machine tools and handling dif</text>
<text x="98.7" y="231.7">ferent</text>
<text x="30.4" y="237.7">hand tools. In the process of doing so, he makes</text>
<text x="30.4" y="243.7">components or machine parts of required size</text>
<text x="30.4" y="249.7">and shape from various materials.</text>
<text x="120.4" y="255.7">•  T</text>
<text x="124.8" y="255.7">he industrial growth depends solely on</text>
<text x="124.8" y="261.7">the capacity of qualitative and quanti-</text>
<text x="30.4" y="267.4">•  A machinist should have a complete and</text>
<text x="124.8" y="267.7">tative production. A machinist should</text>
<text x="34.8" y="273.4">thorough knowledge of operating dif</text>
<text x="102.7" y="273.4">fer-</text>
<text x="124.8" y="273.7">keep this in mind and dedicate himself in</text>
<text x="34.8" y="279.4">ent machine tools.</text>
<text x="124.8" y="279.7">achieving this.</text>
</g>
<text font-size="4.2" fill="#fff" x="114.4" y="287.7">3</text>
<g font-size="3.3" fill="#2a2829">
<text x="48.1" y="56.2">His joy who guards not against the coming evil day,</text>
<text x="48.4" y="60.1">Like straw before the fire shall swift consume away.</text>
<text x="90.2" y="65.1">(Kural No : 435)</text>
</g>
<g font-size="2.1">
<text x="13.9" y="306.6">BME_Chp01.indd 3</text>
<text x="196.1" y="306.6">11/9/2020 12:14:37 PM</text>
</g>
</svg>
